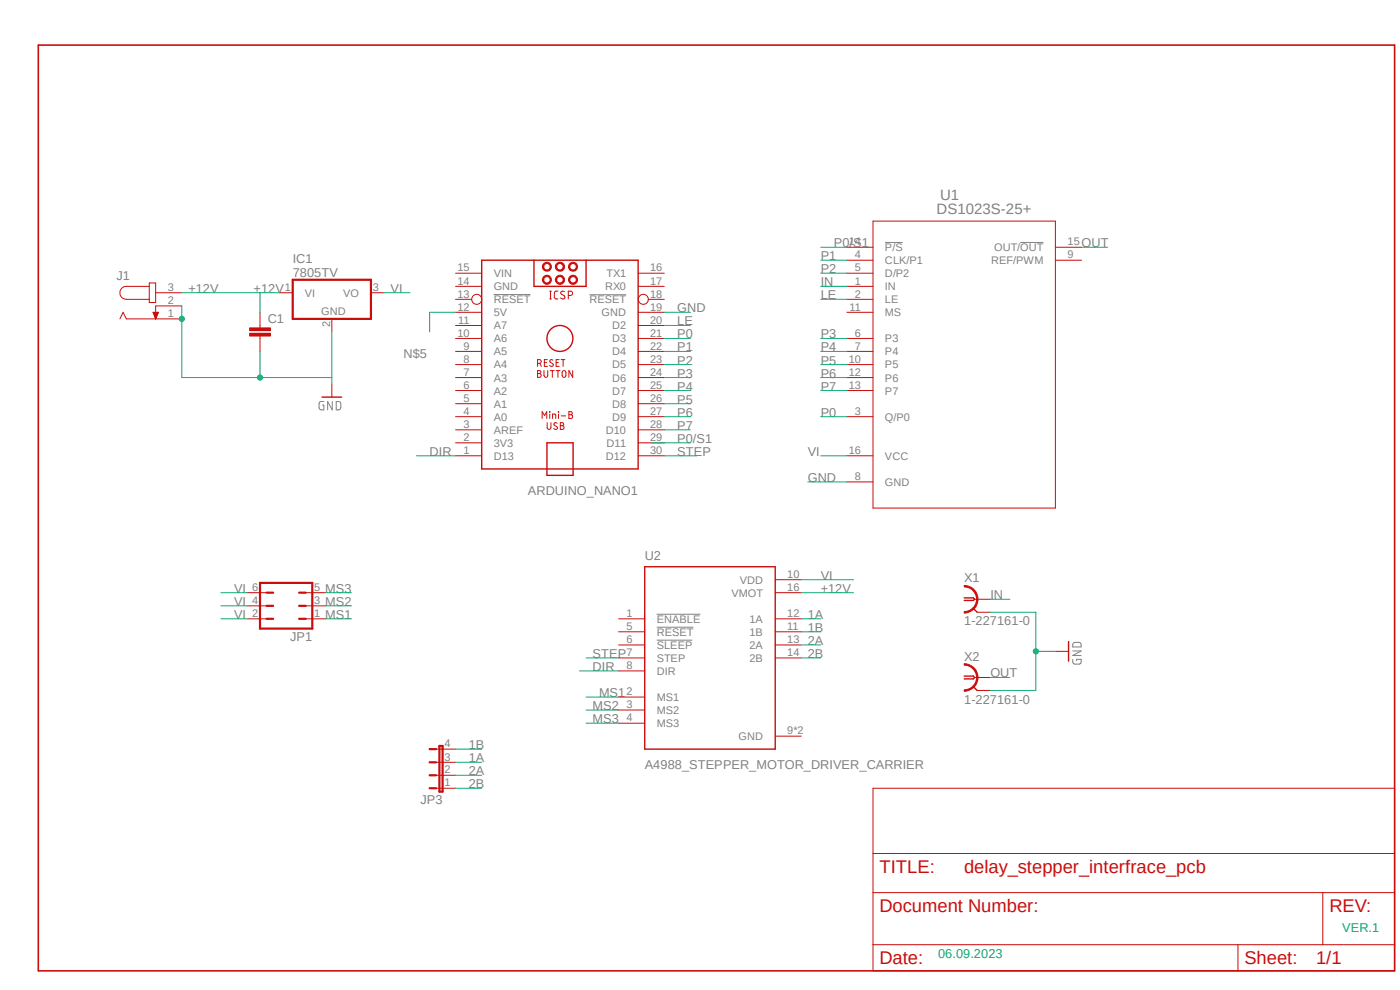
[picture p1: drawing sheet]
<svg xmlns="http://www.w3.org/2000/svg" width="297mm" height="210mm" viewBox="0 0 297 210" stroke-linecap="round" stroke-linejoin="round" font-family="sans-serif">
<path d="M7.6 9.2l288.6 197.4M296.2 9.2l-288.6 197.4" fill="none" stroke="#fff" stroke-width=".21"/>
<g fill="none" stroke="#808080" stroke-width=".21">
<path d="M187.7 51.4h3.8M216.5 51.4h4.9M104.7 62.5h7.8M125.1 62.5h7.7M68.7 85.2l-.9 .1-.1 1.2 .2 .4 .8 .1v-1.1h-.3M70.5 85.2v1.8l-1-1.8v1.8M71.3 85.2h.7l.3 .3v.9l-.3 .5-.7 .1zM139.3 130.3h9.3M139.3 133.1h7.8M139.3 135.8h7.6M227.6 139.9v.6l.2 .3 1.2 .1 .3-.2 .1-.8h-1v.3M227.6 138.1h1.8l-1.8 1h1.8"/>
<path d="M227.8 136.4l.3-.1 1.1 .1 .2 .8h-1.8z"/>
</g>
<g fill="none" stroke="#c90d0c" stroke-width=".3">
<path d="M102.2 55.2h33.2v44.3h-33.2zM113.3 55.2v5.5h11v-5.5M116 93.9h5.6v6.9h-5.6z"/>
<circle cx="118.8" cy="71.8" r="2.75"/>
</g>
<g fill="none" stroke="#c90d0c" stroke-width=".21">
<path d="M96.6 58h5.6M135.4 58h5.5M96.6 60.7h5.6M96.6 63.5h3.4M96.6 66.3h5.6M96.6 69h5.6M96.6 71.8h5.6M96.6 74.5h5.6M96.6 77.3h5.6M114 77.1h.4a.4 .4 0 0 0 .5-.4 .4 .4 0 0 0-.5-.4h-.4v1.4M114 78.6h.4a.32 .32 0 0 1 .4 .3 .32 .32 0 0 1-.4 .3 .4 .4 0 0 1 .5 .5 .4 .4 0 0 1-.5 .4h-.4zM114 79.2h.4"/>
<path d="M114.5 77.1l.4 .6M115.4 78.6v1a.4 .4 0 0 0 .4 .5 .4 .4 0 0 0 .4-.5v-1M115.5 76.9h.5M116.1 76.3h-.6v1.4h.6M116.6 63.4h.4M116.6 61.8h.4M116.8 78.6h.8M116.8 61.8v1.6M117.2 78.6v1.5M117.3 76.4l-.5-.1a.31 .31 0 0 0-.2 .3 .31 .31 0 0 0 .2 .3l.4 .2a.31 .31 0 0 1 .2 .4 .31 .31 0 0 1-.3 .2l-.5-.2M118 76.9h.4M118 78.6h.8"/>
<path d="M118.4 61.8h-.6l-.2 .3 .1 1.1 .7 .2M118.4 78.6v1.5M118.6 76.3h-.6v1.4h.6M119 76.3h.8M119.5 78.7a.38 .38 0 0 1 .4-.1 .38 .38 0 0 1 .2 .4v.6a.4 .4 0 0 1-.4 .5 .4 .4 0 0 1-.4-.5v-.6zM119.5 76.3v1.4M119.8 61.9l-.6-.1-.2 .1v.4a1.09 1.09 0 0 1 .8 .8v.1a.6 .6 0 0 1-.9 0M120.6 62.7h.4a.47 .47 0 0 0 .5-.5 .47 .47 0 0 0-.5-.4h-.4v1.6M121.5 78.6v1.5l-.8-1.5v1.5M135.4 60.7h5.5M135.4 66.3h5.5M135.4 69h5.5"/>
<path d="M135.4 71.8h5.5M135.4 74.5h5.5M135.4 77.3h5.5M137.5 63.5h3.4M96.6 80.1h5.6M96.6 82.8h5.6M96.6 85.6h5.6M96.6 88.4h5.6M96.6 91.2h5.6M96.6 93.9h5.6M96.6 96.7h5.6M115 88.8v-1.5l.5 .8 .5-.8v1.5"/>
<path d="M116.1 89.7v1l.2 .4a.4 .4 0 0 0 .6-.4v-1M116.6 87.3l.1 .1zM116.6 87.8v1M117.2 88.8v-1l.6 .1 .1 .9M118.2 89.8l-.6-.1-.1 .3 .1 .3 .5 .2a.31 .31 0 0 1 .2 .4 .31 .31 0 0 1-.4 .2l-.4-.2M118.4 87.3l.1 .1zM118.5 87.8v1M118.9 89.7h.5a.31 .31 0 0 1 .2 .3 .31 .31 0 0 1-.3 .3 .4 .4 0 0 1 .4 .4 .4 .4 0 0 1-.4 .4h-.4zM118.9 90.3h.4M119.1 88.2h.9M120.7 87.3l.7 .2v.3l-.3 .2a.4 .4 0 0 1 .4 .4 .4 .4 0 0 1-.4 .4h-.4zM120.7 88h.4"/>
<path d="M135.4 80.1h5.5M135.4 82.8h5.5M135.4 85.6h5.5M135.4 88.4h5.5M135.4 91.2h5.5M135.4 93.9h5.5M135.4 96.7h5.5"/>
<circle cx="101.1" cy="63.5" r="1.06"/>
<circle cx="136.5" cy="63.5" r="1.06"/>
</g>
<path d="M120.9 58.6a.97 .97 0 0 1 1.5 .2 .97 .97 0 0 1-.6 1.5 .97 .97 0 0 1-1.2-.9h.3a.7 .7 0 0 1 .9-.8 .7 .7 0 0 1 .3 1.2 .7 .7 0 0 1-1.2-.2v-.2h-.3z" fill-rule="evenodd" fill="#c90d0c"/>
<path d="M120.9 58.6a.97 .97 0 0 1 1.5 .2 .97 .97 0 0 1-.6 1.5 .97 .97 0 0 1-1.2-.9h.3a.7 .7 0 0 1 .9-.8 .7 .7 0 0 1 .3 1.2 .7 .7 0 0 1-1.2-.2v-.2h-.3z" fill="none" stroke="#c90d0c" stroke-width=".21"/>
<path d="M118.2 55.9a.98 .98 0 0 1 1.5 .3 .98 .98 0 0 1-.7 1.4 .98 .98 0 0 1-1.2-1h.3a.69 .69 0 0 1 1-.6 .69 .69 0 0 1 .2 1.1 .69 .69 0 0 1-1.1-.2l-.1-.3h-.3z" fill-rule="evenodd" fill="#c90d0c"/>
<path d="M118.2 55.9a.98 .98 0 0 1 1.5 .3 .98 .98 0 0 1-.7 1.4 .98 .98 0 0 1-1.2-1h.3a.69 .69 0 0 1 1-.6 .69 .69 0 0 1 .2 1.1 .69 .69 0 0 1-1.1-.2l-.1-.3h-.3z" fill="none" stroke="#c90d0c" stroke-width=".21"/>
<path d="M115.4 55.9a.96 .96 0 0 1 1.5 .3 .96 .96 0 0 1-.7 1.4 .96 .96 0 0 1-1.1-1h.3a.69 .69 0 0 1 .9-.6 .69 .69 0 0 1 .2 1.1 .69 .69 0 0 1-1.1-.2v-.3h-.3z" fill-rule="evenodd" fill="#c90d0c"/>
<path d="M115.4 55.9a.96 .96 0 0 1 1.5 .3 .96 .96 0 0 1-.7 1.4 .96 .96 0 0 1-1.1-1h.3a.69 .69 0 0 1 .9-.6 .69 .69 0 0 1 .2 1.1 .69 .69 0 0 1-1.1-.2v-.3h-.3z" fill="none" stroke="#c90d0c" stroke-width=".21"/>
<path d="M120.9 55.9a.97 .97 0 0 1 1.5 .2 .97 .97 0 0 1-.6 1.4 .97 .97 0 0 1-1.2-.9h.3a.7 .7 0 0 1 .8-.8 .7 .7 0 0 1 .4 1.1 .7 .7 0 0 1-1.2 0v-.3h-.3z" fill-rule="evenodd" fill="#c90d0c"/>
<path d="M120.9 55.9a.97 .97 0 0 1 1.5 .2 .97 .97 0 0 1-.6 1.4 .97 .97 0 0 1-1.2-.9h.3a.7 .7 0 0 1 .8-.8 .7 .7 0 0 1 .4 1.1 .7 .7 0 0 1-1.2 0v-.3h-.3z" fill="none" stroke="#c90d0c" stroke-width=".21"/>
<path d="M115.4 58.6a.96 .96 0 0 1 1.5 .3 .96 .96 0 0 1-.7 1.4 .96 .96 0 0 1-1.1-.9h.3a.69 .69 0 0 1 .9-.6 .69 .69 0 0 1 .2 1.1 .69 .69 0 0 1-1.1-.3v-.2h-.3z" fill-rule="evenodd" fill="#c90d0c"/>
<path d="M115.4 58.6a.96 .96 0 0 1 1.5 .3 .96 .96 0 0 1-.7 1.4 .96 .96 0 0 1-1.1-.9h.3a.69 .69 0 0 1 .9-.6 .69 .69 0 0 1 .2 1.1 .69 .69 0 0 1-1.1-.3v-.2h-.3z" fill="none" stroke="#c90d0c" stroke-width=".21"/>
<path d="M118.2 58.6a.98 .98 0 0 1 1.5 .3 .98 .98 0 0 1-.7 1.4 .98 .98 0 0 1-1.2-.9h.3a.69 .69 0 0 1 1-.6 .69 .69 0 0 1 .2 1.1 .69 .69 0 0 1-1.1-.3l-.1-.2h-.3z" fill-rule="evenodd" fill="#c90d0c"/>
<g fill="none" stroke="#c90d0c" stroke-width=".21">
<path d="M118.2 58.6a.98 .98 0 0 1 1.5 .3 .98 .98 0 0 1-.7 1.4 .98 .98 0 0 1-1.2-.9h.3a.69 .69 0 0 1 1-.6 .69 .69 0 0 1 .2 1.1 .69 .69 0 0 1-1.1-.3l-.1-.2h-.3zM179.7 52.5h5.5M179.7 55.2h5.5M179.7 58h5.5M185.2 46.9h38.7v60.9h-38.7zM223.9 52.5h5.5M223.9 55.2h5.5M179.7 60.7h5.5M179.7 63.5h5.5M179.7 66.3h5.5M179.7 71.8h5.5M179.7 74.5h5.5"/>
<path d="M179.7 77.3h5.5M179.7 80.1h5.5M179.7 82.8h5.5M179.7 88.4h5.5M179.7 96.7h5.5M179.7 102.2h5.5M131.2 131.3h5.6M131.2 134h5.6M131.2 136.8h5.6M131.2 139.6h5.6M164.5 131.3h5.5M164.5 134h5.5"/>
<path d="M164.5 136.8h5.5M164.5 139.6h5.5M164.5 123h5.5M164.5 125.7h5.5M131.2 142.3h5.6M131.2 147.9h5.6M131.2 150.6h5.6M131.2 153.4h5.6M164.5 156.2h5.5"/>
</g>
<path d="M136.8 120.2h27.7v38.7h-27.7z" fill="none" stroke="#c90d0c" stroke-width=".3"/>
<path d="M204.6 124.2a2.92 2.92 0 0 1 2.9 2.9 2.92 2.92 0 0 1-2.9 2.9v-.2a2.62 2.62 0 0 0 2.6-2.7 2.62 2.62 0 0 0-2.6-2.6z" fill-rule="evenodd" fill="#c90d0c"/>
<path d="M204.6 124.2a2.92 2.92 0 0 1 2.9 2.9 2.92 2.92 0 0 1-2.9 2.9v-.2a2.62 2.62 0 0 0 2.6-2.7 2.62 2.62 0 0 0-2.6-2.6zM206.8 127.1h3.3M207.3 129.9h2.8" fill="none" stroke="#c90d0c" stroke-width=".21"/>
<path d="M204.6 126.8h1.9l.3 .3-.3 .3h-1.9M206.5 129.1l.8 .8" fill="none" stroke="#c90d0c" stroke-width=".3"/>
<path d="M204.6 140.8a2.92 2.92 0 0 1 2.9 2.9 2.92 2.92 0 0 1-2.9 2.9v-.3a2.62 2.62 0 0 0 2.6-2.6 2.62 2.62 0 0 0-2.6-2.6z" fill-rule="evenodd" fill="#c90d0c"/>
<path d="M55.2 69v.6M55.2 71.2v.6M59.3 62.1h2.8M70.4 67.6v2.8M78.7 62.1h2.7M223.9 138.2h2.8M204.6 140.8a2.92 2.92 0 0 1 2.9 2.9 2.92 2.92 0 0 1-2.9 2.9v-.3a2.62 2.62 0 0 0 2.6-2.6 2.62 2.62 0 0 0-2.6-2.6zM206.8 143.7h3.3M207.3 146.5h2.8" fill="none" stroke="#c90d0c" stroke-width=".21"/>
<path d="M226.7 136.1v4.2M204.6 143.4h1.9l.3 .3-.3 .3h-1.9M206.5 145.7l.8 .8" fill="none" stroke="#c90d0c" stroke-width=".3"/>
<path d="M62.1 59.4h16.6v8.2h-16.6z" fill="none" stroke="#c90d0c" stroke-width=".47"/>
<path d="M53 69.6h4.4v.5h-4.4z" fill-rule="evenodd" fill="#c90d0c"/>
<path d="M53 69.6h4.4v.5h-4.4z" fill="none" stroke="#c90d0c" stroke-width=".21"/>
<path d="M53 70.7h4.4v.6h-4.4z" fill-rule="evenodd" fill="#c90d0c"/>
<g fill="none" stroke="#c90d0c" stroke-width=".21">
<path d="M25.4 67.6l.7-1.3 .7 1.3h11.8M31.7 60.7h-4.9a1.38 1.38 0 0 0-1.4 1.4 1.38 1.38 0 0 0 1.4 1.4h4.9M31.7 60h1.3v4.2h-1.3zM32.5 66.3h1.1l-.6 1.3zM32.5 66.3h1.1M32.6 66.4h.9M32.6 66.5h.9M32.6 66.6h.8M32.7 66.7h.7M32.7 66.8h.7M32.8 67h.5M32.8 66.9h.5"/>
<path d="M32.8 67.1h.4M32.9 67.2h.3M32.9 67.3h.3M32.9 67.4h.2M33 67.5h.1M33 62.1h5.6M38.6 64.9h-5.6v2.7M53 70.7h4.4v.6h-4.4zM55.2 66.3v2.7M55.2 71.8v2.7M70.4 81.5v2.7M52.4 131.3h4.2"/>
<path d="M52.4 128.5h4.2M52.4 125.7h4.2M64.9 131.3h4.1M64.9 128.5h4.1M64.9 125.7h4.1M92.5 158.9h4.1M92.5 167.2h4.1M92.5 161.7h4.1M92.5 164.5h4.1M185.2 167.2h110.7v38.8h-110.7zM185.2 189.4h110.7M185.2 181.1h110.7"/>
<path d="M280.6 189.4v11M185.2 200.4h110.7M262.6 200.4v5.6"/>
</g>
<path d="M68.3 84.2h4.2" fill="none" stroke="#c90d0c" stroke-width=".3"/>
<path d="M8.1 9.6h287.8v196.4h-287.8z" fill="none" stroke="#c90d0c" stroke-width=".34"/>
<path d="M55.2 123.7h11.1v9.6h-11.1zM56.6 131.3h1.4M56.6 128.5h1.4M56.6 125.7h1.4M63.5 131.3h1.4M63.5 128.5h1.4M63.5 125.7h1.4M91.1 158.9h1.4M93.2 158.2h.7v9.7h-.7zM91.1 161.7h1.4M91.1 164.5h1.4M91.1 167.2h1.4" fill="none" stroke="#c90d0c" stroke-width=".47"/>
<g fill="none" stroke="#0dab76" stroke-width=".21">
<path d="M174.1 55.2h5.6M174.1 58h5.6M140.9 71.8h5.6M140.9 74.5h5.6M140.9 77.3h5.6M140.9 66.3h5.6M174.1 71.8h5.6M174.1 74.5h5.6M174.1 77.3h5.6M140.9 88.4h5.6M140.9 80.1h5.6M140.9 82.8h5.6"/>
<path d="M140.9 85.6h5.6M140.9 91.2h5.6M174.1 88.4h5.6M174.1 80.1h5.6M174.1 82.8h5.6M171.4 102.2h8.3M210.1 129.9h9.7v16.6h-9.7M219.8 138.2h4.1"/>
</g>
<circle cx="219.8" cy="138.2" r=".55" fill="#0dab76"/>
<g fill="none" stroke="#0dab76" stroke-width=".21">
<path d="M38.6 64.9v2.7M70.4 70.4v11.1"/>
<circle cx="219.8" cy="138.2" r=".55"/>
</g>
<circle cx="38.6" cy="67.6" r=".55" fill="#0dab76"/>
<g fill="none" stroke="#0dab76" stroke-width=".21">
<path d="M38.6 67.6v12.5h31.8M55.2 74.5v5.6"/>
<circle cx="38.6" cy="67.6" r=".55"/>
</g>
<circle cx="55.2" cy="80.1" r=".55" fill="#0dab76"/>
<g fill="none" stroke="#0dab76" stroke-width=".21">
<path d="M174.1 52.5h5.6M229.4 52.5h5.6M38.6 62.1h20.7M55.2 62.1v4.2M81.4 62.1h5.6M96.6 66.3h-5.5v4.1M140.9 69h5.6M174.1 60.7h5.6M174.1 63.5h5.6M88.3 96.7h8.3M138.2 93.9h8.3M140.9 96.7h6.9"/>
<path d="M174.1 96.7h5.6M46.9 125.7h5.5M46.9 131.3h5.5M46.9 128.5h5.5M69 125.7h5.5M69 131.3h5.5M69 128.5h5.5M124.3 139.6h6.9M170 139.6h4.1M170 125.7h11.1M170 131.3h4.1M170 123h11.1"/>
<path d="M170 134h4.1M170 136.8h4.1M210.1 127.1h4.1M96.6 158.9h5.6M122.9 142.3h8.3M124.3 147.9h6.9M124.3 150.6h6.9M124.3 153.4h6.9M210.1 143.7h4.1M96.6 161.7h5.6M96.6 164.5h5.6M96.6 167.2h5.6"/>
<circle cx="55.2" cy="80.1" r=".55"/>
</g>
<g font-size="3.9" fill="#c90d0c">
<text x="186.6" y="185.2">TITLE:</text>
<text x="204.6" y="185.2">delay_stepper_interfrace_pcb</text>
<text x="186.6" y="193.5">Document Number:</text>
<text x="282" y="193.5">REV:</text>
<text x="186.6" y="204.6">Date:</text>
<text x="264" y="204.6">Sheet:</text>
<text x="279.2" y="204.6">1/1</text>
</g>
<g font-size="3.2" fill="#808080">
<text x="198.7" y="45.3">DS1023S-25+</text>
<text x="199.4" y="42.5">U1</text>
</g>
<g font-size="2.7" fill="#808080">
<text x="176.9" y="52.5">P0/S1</text>
<text x="229.4" y="52.5">OUT</text>
<text x="24.7" y="59.4">J1</text>
<text x="62.1" y="58.7">7805TV</text>
<text x="62.1" y="55.9">IC1</text>
<text x="174.1" y="55.2">P1</text>
<text x="174.1" y="58">P2</text>
<text x="40" y="62.1">+12V</text>
<text x="53.8" y="62.1">+12V</text>
<text x="82.8" y="62.1">VI</text>
<text x="174.1" y="60.7">IN</text>
<text x="174.1" y="63.5">LE</text>
<text x="56.8" y="68.6">C1</text>
<text x="143.7" y="71.8">P0</text>
<text x="143.7" y="66.3">GND</text>
<text x="143.7" y="69">LE</text>
<text x="174.1" y="71.8">P3</text>
<text x="85.6" y="75.9">N$5</text>
<text x="143.7" y="74.5">P1</text>
<text x="143.7" y="77.3">P2</text>
<text x="174.1" y="74.5">P4</text>
<text x="174.1" y="77.3">P5</text>
<text x="143.7" y="80.1">P3</text>
<text x="143.7" y="82.9">P4</text>
<text x="174.1" y="80.1">P6</text>
<text x="174.1" y="82.9">P7</text>
<text x="143.7" y="85.6">P5</text>
<text x="143.7" y="88.4">P6</text>
<text x="174.1" y="88.4">P0</text>
<text x="143.7" y="91.2">P7</text>
<text x="143.7" y="93.9">P0/S1</text>
<text x="91.1" y="96.7">DIR</text>
<text x="143.7" y="96.7">STEP</text>
<text x="171.4" y="96.7">VI</text>
<text x="112" y="105">ARDUINO_NANO1</text>
<text x="171.4" y="102.2">GND</text>
<text x="136.8" y="118.8">U2</text>
<text x="49.7" y="125.7">VI</text>
<text x="69" y="125.7">MS3</text>
<text x="174.1" y="125.7">+12V</text>
<text x="174.1" y="123">VI</text>
<text x="204.6" y="123.5">X1</text>
<text x="49.7" y="131.3">VI</text>
<text x="49.7" y="128.5">VI</text>
<text x="69" y="131.3">MS1</text>
<text x="69" y="128.5">MS2</text>
<text x="171.4" y="131.3">1A</text>
<text x="210.1" y="127.1">IN</text>
<text x="61.6" y="136">JP1</text>
<text x="171.4" y="134">1B</text>
<text x="171.4" y="136.8">2A</text>
<text x="204.6" y="132.7">1-227161-0</text>
<text x="125.7" y="139.6">STEP</text>
<text x="125.7" y="142.3">DIR</text>
<text x="171.4" y="139.6">2B</text>
<text x="204.6" y="140.1">X2</text>
<text x="210.1" y="143.7">OUT</text>
<text x="127.1" y="147.9">MS1</text>
<text x="204.6" y="149.3">1-227161-0</text>
<text x="125.7" y="150.6">MS2</text>
<text x="125.7" y="153.4">MS3</text>
<text x="99.4" y="158.9">1B</text>
<text x="99.4" y="161.7">1A</text>
<text x="99.4" y="164.5">2A</text>
<text x="99.4" y="167.2">2B</text>
<text x="136.8" y="163.1">A4988_STEPPER_MOTOR_DRIVER_CARRIER</text>
<text x="89.2" y="170.6">JP3</text>
</g>
<g font-size="2.7" fill="#0dab76">
<text x="284.8" y="197.7">VER.1</text>
<text x="199" y="203.2">06.09.2023</text>
</g>
<g font-size="2.3" fill="#808080">
<text x="180" y="52.1">14</text>
<text x="187.8" y="53.3">P/S</text>
<text x="210.9" y="53.3">OUT/OUT</text>
<text x="226.5" y="52.1">15</text>
<text x="97" y="57.6">15</text>
<text x="104.7" y="58.8">VIN</text>
<text x="128.7" y="58.8">TX1</text>
<text x="137.9" y="57.6">16</text>
<text x="181.4" y="54.8">4</text>
<text x="181.4" y="57.6">5</text>
<text x="187.8" y="56.1">CLK/P1</text>
<text x="187.8" y="58.8">D/P2</text>
<text x="210.3" y="56.1">REF/PWM</text>
<text x="226.5" y="54.8">9</text>
<text x="35.6" y="61.7">3</text>
<text x="35.6" y="64.5">2</text>
<text x="60.4" y="61.7">1</text>
<text x="64.6" y="63">VI</text>
<text x="72.8" y="63">VO</text>
<text x="79.1" y="61.7">3</text>
<text x="97" y="65.9">12</text>
<text x="97" y="63.1">13</text>
<text x="97" y="60.4">14</text>
<text x="104.7" y="64.3">RESET</text>
<text x="104.7" y="61.6">GND</text>
<text x="125.1" y="64.3">RESET</text>
<text x="128.4" y="61.6">RX0</text>
<text x="137.9" y="60.4">17</text>
<text x="137.9" y="63.1">18</text>
<text x="137.9" y="65.9">19</text>
<text x="180.2" y="65.9">11</text>
<text x="181.4" y="60.4">1</text>
<text x="181.4" y="63.1">2</text>
<text x="187.8" y="61.6">IN</text>
<text x="187.8" y="64.3">LE</text>
<text x="35.6" y="67.3">1</text>
<text x="68.2" y="66.8">GND</text>
<text x="70" y="69.3" transform="rotate(-90 70 69.3)">2</text>
<text x="97" y="71.4">10</text>
<text x="97.2" y="68.7">11</text>
<text x="104.7" y="69.9">A7</text>
<text x="104.7" y="67.1">5V</text>
<text x="127.6" y="67.1">GND</text>
<text x="129.8" y="69.9">D2</text>
<text x="137.9" y="68.7">20</text>
<text x="137.9" y="71.4">21</text>
<text x="181.4" y="71.4">6</text>
<text x="187.8" y="67.1">MS</text>
<text x="98.3" y="77">8</text>
<text x="98.3" y="74.2">9</text>
<text x="104.7" y="75.4">A5</text>
<text x="104.7" y="72.6">A6</text>
<text x="129.8" y="72.6">D3</text>
<text x="129.8" y="75.4">D4</text>
<text x="137.9" y="74.2">22</text>
<text x="137.9" y="77">23</text>
<text x="180" y="77">10</text>
<text x="181.4" y="74.2">7</text>
<text x="187.8" y="72.6">P3</text>
<text x="187.8" y="75.4">P4</text>
<text x="98.3" y="82.5">6</text>
<text x="98.3" y="79.7">7</text>
<text x="104.7" y="83.7">A2</text>
<text x="104.7" y="80.9">A3</text>
<text x="104.7" y="78.1">A4</text>
<text x="129.8" y="78.1">D5</text>
<text x="129.8" y="80.9">D6</text>
<text x="129.8" y="83.7">D7</text>
<text x="137.9" y="79.7">24</text>
<text x="137.9" y="82.5">25</text>
<text x="180" y="79.7">12</text>
<text x="180" y="82.5">13</text>
<text x="187.8" y="78.1">P5</text>
<text x="187.8" y="80.9">P6</text>
<text x="187.8" y="83.7">P7</text>
<text x="98.3" y="88">4</text>
<text x="98.3" y="85.3">5</text>
<text x="104.7" y="89.2">A0</text>
<text x="104.7" y="86.4">A1</text>
<text x="129.8" y="86.4">D8</text>
<text x="129.8" y="89.2">D9</text>
<text x="137.9" y="85.3">26</text>
<text x="137.9" y="88">27</text>
<text x="181.4" y="88">3</text>
<text x="187.8" y="89.2">Q/P0</text>
<text x="98.3" y="93.6">2</text>
<text x="98.3" y="90.8">3</text>
<text x="104.7" y="94.7">3V3</text>
<text x="104.7" y="92">AREF</text>
<text x="128.5" y="92">D10</text>
<text x="128.7" y="94.7">D11</text>
<text x="137.9" y="90.8">28</text>
<text x="137.9" y="93.6">29</text>
<text x="98.3" y="96.3">1</text>
<text x="104.7" y="97.5">D13</text>
<text x="128.5" y="97.5">D12</text>
<text x="137.9" y="96.3">30</text>
<text x="180" y="96.3">16</text>
<text x="181.4" y="101.9">8</text>
<text x="187.8" y="97.5">VCC</text>
<text x="187.8" y="103.1">GND</text>
<text x="53.5" y="125.4">6</text>
<text x="66.6" y="125.4">5</text>
<text x="156.9" y="123.8">VDD</text>
<text x="167" y="122.6">10</text>
<text x="167" y="125.4">16</text>
<text x="53.5" y="130.9">2</text>
<text x="53.5" y="128.1">4</text>
<text x="66.6" y="130.9">1</text>
<text x="66.6" y="128.1">3</text>
<text x="132.9" y="130.9">1</text>
<text x="155.2" y="126.6">VMOT</text>
<text x="167" y="130.9">12</text>
<text x="132.9" y="133.6">5</text>
<text x="132.9" y="136.4">6</text>
<text x="139.3" y="132.1">ENABLE</text>
<text x="139.3" y="134.9">RESET</text>
<text x="139.3" y="137.6">SLEEP</text>
<text x="159" y="132.1">1A</text>
<text x="159" y="134.9">1B</text>
<text x="159" y="137.6">2A</text>
<text x="167" y="133.6">11</text>
<text x="167" y="136.4">13</text>
<text x="132.9" y="139.2">7</text>
<text x="132.9" y="141.9">8</text>
<text x="139.3" y="140.4">STEP</text>
<text x="139.3" y="143.2">DIR</text>
<text x="159" y="140.4">2B</text>
<text x="167" y="139.2">14</text>
<text x="132.9" y="147.5">2</text>
<text x="139.3" y="148.7">MS1</text>
<text x="132.9" y="150.2">3</text>
<text x="132.9" y="153">4</text>
<text x="139.3" y="151.5">MS2</text>
<text x="139.3" y="154.2">MS3</text>
<text x="167" y="155.8">9*2</text>
<text x="94.3" y="161.3">3</text>
<text x="94.3" y="158.5">4</text>
<text x="156.7" y="157">GND</text>
<text x="94.3" y="166.8">1</text>
<text x="94.3" y="164.1">2</text>
</g>
</svg>
